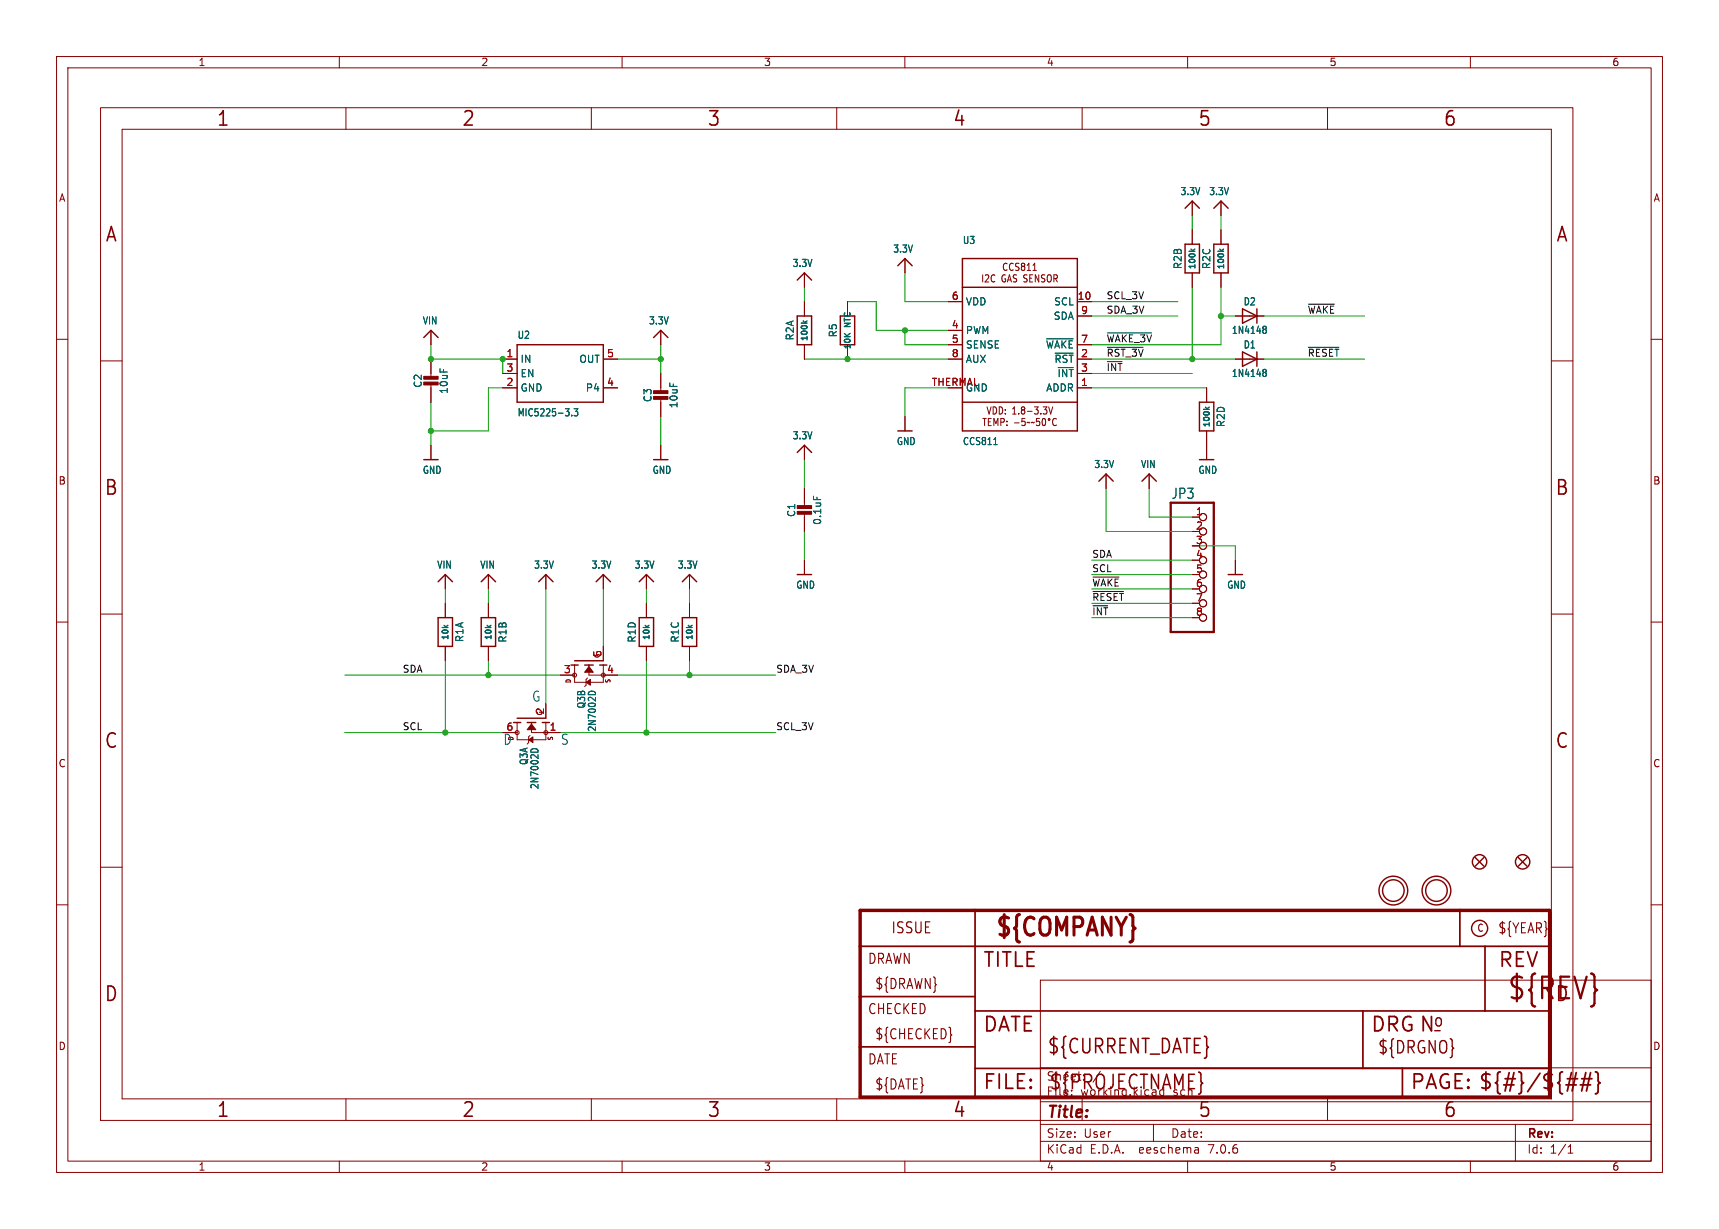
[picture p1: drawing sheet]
<svg xmlns="http://www.w3.org/2000/svg" width="304mm" height="217mm" viewBox="0 0 304 217" stroke-linecap="round" stroke-linejoin="round" font-family="sans-serif">
<g fill="none" stroke="#840000" stroke-width=".18">
<path d="M10 10h284v197.3h-284zM12 12h280v193.3h-280zM17.8 19h260.3v179.1h-260.3zM60 10v2M61.2 19v3.9M104.6 19v3.9M110 10v2M148 19v3.9M160 10v2M191.3 19v3.9M210 10v2M234.7 19v3.9"/>
<path d="M260 10v2M21.6 22.9h252.7v171.4h-252.7zM210.8 35.6v2.5M215.9 35.6v2.5M10 60h2M76.2 58.4v2.6M116.8 58.4v2.6M142.2 48.3v2.5M142.2 53.3v2.6M149.9 53.3v2.6M160 45.7v2.6M167.6 53.3h2.6"/>
<path d="M167.6 58.4h2.6M173.8 48.6v1.3M174.2 48.7l.4-.1 .2 .4-.6 .9h.6M175.9 48.7a.62 .62 0 0 0-.7 .4 .62 .62 0 0 0 .4 .8l.3-.2M177.8 48.7a.62 .62 0 0 0-.7 .4 .62 .62 0 0 0 .4 .8l.3-.2v-.4h-.2M178.1 46.7l-.1-.1a.62 .62 0 0 0-.7 .5 .62 .62 0 0 0 .5 .7l.3-.1M178.1 49.9l.4-1.3 .3 1.3M178.2 49.5h.5M179.2 46.7l-.1-.1a.62 .62 0 0 0-.7 .5 .62 .62 0 0 0 .4 .7l.4-.1M179.8 48.7l-.4-.1-.2 .1v.4l.5 .2 .1 .3-.2 .3-.4-.1M180.1 47.7l-.1 .1h-.4M180.2 46.6l-.4-.1-.2 .3 .1 .3 .4 .2"/>
<path d="M180.8 47.1l-.2-.3 .2-.3h.2l.2 .3-.2 .3M180.8 47.1h.2M180.8 47.1l-.2 .1M181 47.1l.2 .1M181.6 49.7l-.2 .2-.4-.1M181.6 46.9l.3-.4v1.3M182.1 48.6v1.3h.5M182.7 46.9l.3-.4v1.3M183.7 48.6v1.3l-.6-1.3v1.3M184.7 49.7l-.1 .2-.5-.1M185.2 49.7l.2 .2 .4-.2M186.4 48.6v1.3"/>
<path d="M186.6 49.3l.4 .6M190.5 55.9h2.5M190.5 53.3h2.5M210.8 40.6v2.6M210.8 48.3v2.5M215.9 40.6v2.6M215.9 48.3v2.5M218.4 55.9h5.1M292 60h2M17.8 63.8h3.8M76.2 63.5v3.3M76.2 67.8v3.3"/>
<path d="M76.2 78.7v2.6M88.9 63.5h2.5M88.9 68.6h2.5M88.9 66h2.5M106.7 63.5h2.5M106.7 68.6h2.5M116.8 66v3.3M116.8 70.4v3.3M116.8 78.7v2.6M142.2 61v2.5M142.2 78.7v2.6M149.9 61v2.5"/>
<path d="M160 73.7v2.5M167.6 63.5h2.6M167.6 61h2.6M173.8 74h.6M174.1 74v1.3M174.5 71.9l.4 1.3 .4-1.3M174.8 74.6h.3M175.3 74h-.5v1.3h.5M175.6 71.9a.67 .67 0 0 1 .7 .5 .67 .67 0 0 1-.3 .8h-.4zM175.7 75.3v-1.3l.4 .9 .4-.9v1.3M176.7 71.9a.67 .67 0 0 1 .6 .5 .67 .67 0 0 1-.2 .8h-.4zM177 74.7l.5-.1 .1-.2-.1-.3-.5-.1v1.3"/>
<path d="M177.8 73.1v.1M177.8 72.4v.2M178.1 75.1v.2M178.1 74.5v.1M179.1 73.2h.6M179.1 72.3l.3-.4v1.3M179.4 74.8h.8M180.1 73.1v.1M180.8 72.5l-.2-.3 .2-.3h.2l.2 .3-.2 .3M180.8 72.5l-.2 .2v.4l.2 .1h.3l.1-.2v-.4l-.2-.1M180.8 72.5h.2M181.2 74h-.5v.6l.1-.1h.4v.6l-.1 .2-.4-.2"/>
<path d="M181.7 72.7h.8M182.1 74.7l-.5 .1M182.9 74.7l-.5 .1M182.9 71.9h.7l-.4 .5 .3 .2v.5l-.1 .1-.5-.1M183.8 74h-.5l-.1 .6 .2-.1h.4v.6l-.1 .2-.5-.2M184 73.1v.1M184.4 74.1l.1-.1a.72 .72 0 0 1 0 1.3 .94 .94 0 0 1-.1-1.2zM184.5 71.9h.6l-.3 .5 .3 .2v.5l-.2 .1-.4-.1M185.4 71.9l.4 1.3 .3-1.3M186.8 74.1h-.1a.62 .62 0 0 0-.6 .4 .62 .62 0 0 0 .4 .8l.3-.2M190.5 63.5h2.5M190.5 68.6h2.5"/>
<path d="M190.5 66h2.5M190.5 61h2.5M213.4 68.6v2.5M213.4 76.2v5.1M218.4 63.5h5.1M274.3 63.8h3.8M142.2 86.4v3.3M142.2 90.7v3.3M142.2 99.1v2.5M195.6 83.8v2.6M203.2 83.8v2.6M210.8 91.4h1.3"/>
<path d="M210.8 96.5h1.3M218.4 99.1v2.5M10 110h2M17.8 108.6h3.8M78.7 101.6v2.5M78.7 106.7v2.5M78.7 114.3v2.5M86.4 101.6v2.5M86.4 106.7v2.5M86.4 114.3v2.5M96.5 101.6v2.5M99.1 119.4h2.5"/>
<path d="M101.6 117.6v3h5.1v-1.2M103.9 119.9l-.3 .2v1.1l-.2 .2M104.1 117.6v1.8h5.1M106.7 101.6v2.5M106.7 114.3v2.5M114.3 101.6v2.5M114.3 106.7v2.5M114.3 114.3v2.5M121.9 101.6v2.5M121.9 106.7v2.5M121.9 114.3v2.5M210.8 101.6h1.3"/>
<path d="M210.8 104.1h1.3M210.8 106.7h1.3M210.8 109.2h1.3M274.3 108.6h3.8M292 110h2M88.9 129.5h2.5M91.4 127.8v3h5.1v-3M93.7 130l-.2 .3v1l-.3 .3M94 127.8v1.7h5.1M96.5 124.5v2.5M10 160h2M17.8 153.4h3.8"/>
<path d="M274.3 153.4h3.8M292 160h2M184 173.3h108v32h-108zM61.2 194.3v3.8M104.6 194.3v3.8M148 194.3v3.8M184 198.8h108M184 194.8h108M184 188.8h108M191.3 194.3v3.8M204 198.8v3M234.7 194.3v3.8"/>
<path d="M268 198.8v6.5M60 205.3v2M110 205.3v2M160 205.3v2M184 201.8h108M210 205.3v2M211.8 203l.1 .9M211.9 203.8l-.1 .1M211.9 203.3h-.1M260 205.3v2M277.3 203.9h.8M277.3 202.8l.4-.4v1.5"/>
<circle cx="185.5" cy="74.2" r=".17"/>
<circle cx="212.7" cy="91.4" r=".63"/>
<circle cx="212.7" cy="99.1" r=".63"/>
<circle cx="212.7" cy="96.5" r=".63"/>
<circle cx="212.7" cy="94" r=".63"/>
<circle cx="101.6" cy="119.4" r=".36"/>
<circle cx="106.7" cy="119.4" r=".36"/>
<circle cx="212.7" cy="109.2" r=".63"/>
<circle cx="212.7" cy="101.6" r=".63"/>
<circle cx="212.7" cy="104.1" r=".63"/>
<circle cx="212.7" cy="106.7" r=".63"/>
<circle cx="91.4" cy="129.5" r=".36"/>
<circle cx="96.5" cy="129.5" r=".36"/>
</g>
<g fill="none" stroke="#840000" stroke-width=".25">
<path d="M209.5 36.8l1.3-1.2 1.3 1.2M214.6 36.8l1.3-1.2 1.3 1.2M74.9 59.7l1.3-1.3 1.3 1.3M115.6 59.7l1.2-1.3 1.3 1.3M141 55.9h2.5v5.1h-2.5zM141 49.5l1.2-1.2 1.3 1.2M148.6 55.9h2.5v5.1h-2.5zM158.7 47l1.3-1.3 1.3 1.3M170.2 45.7h20.3v30.5h-20.3zM170.2 50.8h20.3M209.5 43.2h2.6v5.1h-2.6zM214.6 43.2h2.6v5.1h-2.6z"/>
<path d="M219.7 54.6l2.5 1.3-2.5 1.2zM222.2 54.6v2.5M91.4 61h15.3v10.1h-15.3zM158.7 76.2h2.6M170.2 71.1h20.3M212.1 71.1h2.5v5.1h-2.5zM219.7 62.2l2.5 1.3-2.5 1.3zM222.2 62.2v2.6M74.9 81.3h2.6M115.6 81.3h2.5M141 80l1.2-1.3 1.3 1.3M194.3 85.1l1.3-1.3 1.2 1.3"/>
<path d="M201.9 85.1l1.3-1.3 1.3 1.3M212.1 81.3h2.5M77.5 109.2h2.5v5.1h-2.5zM77.5 102.9l1.2-1.3 1.3 1.3M85.1 109.2h2.5v5.1h-2.5zM85.1 102.9l1.3-1.3 1.2 1.3M95.2 102.9l1.3-1.3 1.3 1.3M101 117.6h1.2M101.6 116.8h5.1M103.4 117.6h1.5M105.4 102.9l1.3-1.3 1.2 1.3M106 117.6h.7"/>
<path d="M113 109.2h2.6v5.1h-2.6zM113 102.9l1.3-1.3 1.3 1.3M120.6 109.2h2.6v5.1h-2.6zM120.6 102.9l1.3-1.3 1.3 1.3M141 101.6h2.5M217.2 101.6h2.5M90.8 127.8h1.3M91.4 127h5.1M93.2 127.8h1.5M95.9 127.8h1.3M260.9 151.6l1.5 1.6M262.4 151.6l-1.5 1.6"/>
<path d="M268.5 151.6l1.5 1.6M270 151.6l-1.5 1.6"/>
<circle cx="246.4" cy="157.5" r="2.54"/>
<circle cx="246.4" cy="157.5" r="1.9"/>
<circle cx="254" cy="157.5" r="2.54"/>
<circle cx="254" cy="157.5" r="1.9"/>
<circle cx="261.6" cy="152.4" r="1.27"/>
<circle cx="269.2" cy="152.4" r="1.27"/>
<circle cx="261.6" cy="164.2" r="1.42"/>
</g>
<path d="M207 88.9h7.6v22.9h-7.6z" fill="none" stroke="#840000" stroke-width=".41"/>
<g fill="#840000" stroke="#840000" stroke-width=".18">
<path d="M141 90.4h2.5v.5h-2.5z"/>
<path d="M141 89.4h2.5v.5h-2.5z"/>
<path d="M115.6 70.1h2.5v.5h-2.5z"/>
<path d="M115.6 69.1h2.5v.5h-2.5z"/>
<path d="M104.1 117.9l.8 1h-1.5z"/>
<path d="M103.6 120.6l.8-.5v1.1z"/>
<path d="M74.9 67.6h2.6v.5h-2.6z"/>
<path d="M74.9 66.5h2.6v.6h-2.6z"/>
<path d="M94 128l.7 1h-1.5z"/>
<path d="M93.5 130.8l.7-.5v1z"/>
</g>
<g fill="none" stroke="#006464" stroke-width=".18">
<path d="M185.1 59.9h4.7M223.5 57.7h.3l.1 .2-.2 .3M223.5 58.2h.2M223.7 58.2l.2 .2v.3l-.1 .2-.3 .1M101.1 73.4v.1M101.5 72.3h.7l-.4 .5 .3 .1v.5l-.1 .1-.5-.1M175.7 78.6h.6M186.6 62.5h3.2M223.5 65.3l.3 .1 .1 .2-.2 .3M223.5 65.9h.2M223.7 65.9l.2 .1v.3l-.1 .2-.3 .1M143.8 87.7v.6"/>
<path d="M94.2 132.4l.8 .1 .1 .5M104.3 122.3h.8l.2 .5"/>
</g>
<path d="M142 56.8l.4 .3M142.7 56.8l-.4 .2M210.6 44.1l.4 .3M211.3 44.1l-.4 .2M215.7 44.1l.4 .3M216.4 44.1l-.4 .2M213.1 72l.4 .4M213.8 72l-.4 .3" fill="none" stroke="#006464" stroke-width=".2"/>
<path d="M152.1 161h121.9v33h-121.9z" fill="none" stroke="#840000" stroke-width=".61"/>
<path d="M152.1 176.2h20.3M152.1 167.3h121.9M172.4 161v33M172.4 178.8h101.6M241 178.8v10.1M258.1 161v6.3M262.6 167.3v11.5M152.1 185.1h20.3M172.4 188.9h101.6M248 188.9v5.1" fill="none" stroke="#840000" stroke-width=".3"/>
<path d="M276.9 191.8h1.8M277.1 190.8h1.9M278.7 189.7l-.7 3.2M279.4 191.8h1.9M279.7 190.8h1.8M280.4 189.7l-.7 3.2M281.3 189.7l-.8 3.2M282.1 189.5l.4 .2 .1 .2v1.2l.3 .4-.3 .3v1.2l-.1 .3-.4 .1" fill="none" stroke="#840000" stroke-width=".32"/>
<path d="M168.2 182.9l.1 .1-.1 .1" fill="none" stroke="#840000" stroke-width=".19"/>
<path d="M195.8 58.9h7.8M231.4 53.8h4.6M195.8 61.4h6.3M231.4 61.4h5.3M193.3 102h4.6M193.3 104.6h5.3" fill="none" stroke="#0f0f0f" stroke-width=".18"/>
<g fill="none" stroke="#009600" stroke-width=".18">
<path d="M210.8 38.1v2.5M215.9 38.1v2.5M142.2 50.8v2.5M149.9 53.3h5v5.1h12.7M160 48.3v5h7.6M160 58.4v2.6h7.6M193 55.9h15.3M193 53.3h15.3M210.8 50.8v12.7M215.9 55.9h2.5M215.9 50.8v10.2h-22.9M223.5 55.9h17.8"/>
<path d="M76.2 61v2.5h12.7v2.5M76.2 71.1v7.6M88.9 68.6h-2.5v7.6h-10.2M109.2 63.5h7.6M116.8 61v5M116.8 73.7v5M142.2 63.5h25.4M167.6 68.6h-7.6v5.1M193 63.5h25.4M193 68.6h20.4M193 66h17.8M223.5 63.5h17.8"/>
<path d="M142.2 81.3v5.1M142.2 94v5.1M193 99.1h17.8M195.6 86.4v7.6h15.2M203.2 86.4v5h7.6M210.8 96.5h7.6v2.6M61 119.4h38.1M78.7 104.1v2.6M78.7 116.8v12.7M86.4 104.1v2.6M86.4 116.8v2.6M96.5 104.1v20.4"/>
<path d="M106.7 104.1v10.2M109.2 119.4h28M114.3 104.1v2.6M114.3 116.8v12.7M121.9 104.1v2.6M121.9 116.8v2.6M193 104.1h17.8M193 106.7h17.8M193 101.6h17.8M193 109.2h17.8M61 129.5h27.9M99.1 129.5h38.1"/>
</g>
<g fill="#009600" stroke="#009600" stroke-width=".18">
<circle cx="149.9" cy="63.5" r=".46"/>
<circle cx="116.8" cy="63.5" r=".46"/>
<circle cx="121.9" cy="119.4" r=".46"/>
<circle cx="215.9" cy="55.9" r=".46"/>
<circle cx="160" cy="58.4" r=".46"/>
<circle cx="210.8" cy="63.5" r=".46"/>
<circle cx="76.2" cy="76.2" r=".46"/>
<circle cx="78.7" cy="129.5" r=".46"/>
<circle cx="86.4" cy="119.4" r=".46"/>
<circle cx="114.3" cy="129.5" r=".46"/>
<circle cx="88.9" cy="63.5" r=".46"/>
<circle cx="76.2" cy="63.5" r=".46"/>
</g>
<text font-size="5.3" fill="#840000" x="266.4" y="177.3">${REV}</text>
<text font-size="4.4" fill="#840000" x="175.7" y="166.3">${COMPANY}</text>
<g font-size="3.5" fill="#840000">
<text x="38.2" y="22.7">1</text>
<text x="81.6" y="22.7">2</text>
<text x="125" y="22.7">3</text>
<text x="168.4" y="22.7">4</text>
<text x="211.8" y="22.7">5</text>
<text x="255.1" y="22.7">6</text>
<text x="18.5" y="43.1">A</text>
<text x="275" y="43.1">A</text>
<text x="18.3" y="87.9">B</text>
<text x="274.9" y="87.9">B</text>
<text x="18.3" y="132.7">C</text>
<text x="274.9" y="132.7">C</text>
<text x="173.7" y="171.4">TITLE</text>
<text x="264.8" y="171.4">REV</text>
<text x="18.3" y="177.4">D</text>
<text x="274.9" y="177.4">D</text>
<text x="173.7" y="182.9">DATE</text>
<text x="242.3" y="182.9">DRG N</text>
<text x="185.1" y="186.7">${CURRENT_DATE}</text>
<text x="38.2" y="197.9">1</text>
<text x="81.6" y="197.9">2</text>
<text x="125" y="197.9">3</text>
<text x="168.4" y="197.9">4</text>
<text x="173.7" y="193">FILE:</text>
<text x="185.4" y="193">${PROJECTNAME}</text>
<text x="211.8" y="197.9">5</text>
<text x="249.3" y="193">PAGE: ${#}/${##}</text>
<text x="255.1" y="197.9">6</text>
</g>
<g font-size="3" fill="#840000">
<text x="253.4" y="181.9">o</text>
<text x="243.5" y="186.6">${DRGNO}</text>
</g>
<text font-size="2.8" fill="#840000" x="185" y="198.2">Title:</text>
<text font-size="2.7" fill="#840000" x="157.5" y="165.3">ISSUE</text>
<text font-size="2.5" fill="#006464" x="207.1" y="88.4">JP3</text>
<g font-size="2.5" fill="#0000c2">
<text x="94" y="124.2">G</text>
<text x="88.9" y="131.8">D</text>
<text x="99.1" y="131.8">S</text>
</g>
<g font-size="2.5" fill="#840000">
<text x="264.8" y="165.3">${YEAR}</text>
<text x="153.4" y="170.7">DRAWN</text>
<text x="153.4" y="179.6">CHECKED</text>
<text x="154.6" y="175.2">${DRAWN}</text>
<text x="154.6" y="184">${CHECKED}</text>
<text x="153.4" y="188.5">DATE</text>
<text x="154.6" y="192.9">${DATE}</text>
</g>
<g font-size="2.1" fill="#840000">
<text x="185" y="191.3">Sheet:</text>
<text x="193.2" y="191.3">/</text>
<text x="185" y="194">File:</text>
<text x="191" y="194">working.kicad_sch</text>
<text x="185" y="201.4">Size:</text>
<text x="191.6" y="201.4">User</text>
<text x="207" y="201.4">Date:</text>
<text x="270" y="201.6">Rev:</text>
<text x="185" y="204.2">KiCad</text>
<text x="192.7" y="204.2">E.D.A.</text>
<text x="201.6" y="204.2">eeschema</text>
<text x="213.9" y="204.2">7.0.6</text>
<text x="270" y="204.2">Id:</text>
<text x="274" y="204.2">1/1</text>
</g>
<g font-size="1.8" fill="#840000">
<text x="35" y="11.9">1</text>
<text x="85" y="11.9">2</text>
<text x="135" y="11.9">3</text>
<text x="185" y="11.9">4</text>
<text x="235" y="11.9">5</text>
<text x="285" y="11.9">6</text>
<text x="10.3" y="35.9">A</text>
<text x="292.3" y="35.9">A</text>
<text x="180.7" y="49.1">GAS SENSOR</text>
<text x="10.3" y="85.9">B</text>
<text x="292.2" y="85.9">B</text>
<text x="10.3" y="135.9">C</text>
<text x="292.2" y="135.9">C</text>
<text x="261.1" y="165">C</text>
<text x="10.3" y="185.9">D</text>
<text x="292.2" y="185.9">D</text>
<text x="35" y="207.2">1</text>
<text x="85" y="207.2">2</text>
<text x="135" y="207.2">3</text>
<text x="185" y="207.2">4</text>
<text x="235" y="207.2">5</text>
<text x="285" y="207.2">6</text>
</g>
<g font-size="1.8" fill="#006464">
<text x="208.6" y="34.7">3.3V</text>
<text x="213.7" y="34.7">3.3V</text>
<text x="140.1" y="47.4">3.3V</text>
<text x="157.8" y="44.9">3.3V</text>
<text x="170.2" y="43.3">U3</text>
<text x="209.1" y="47.7" transform="rotate(-90 209.1 47.7)">R2B</text>
<text x="214.2" y="47.7" transform="rotate(-90 214.2 47.7)">R2C</text>
<text x="74.6" y="57.6">VIN</text>
<text x="114.7" y="57.6">3.3V</text>
<text x="148.2" y="59.8" transform="rotate(-90 148.2 59.8)">R5</text>
<text x="170.7" y="59.3">PWM</text>
<text x="170.7" y="54.2">VDD</text>
<text x="186.2" y="56.7">SDA</text>
<text x="186.3" y="54.2">SCL</text>
<text x="217.7" y="59.2">1N4148</text>
<text x="219.8" y="54.2">D2</text>
<text x="91.4" y="60.1">U2</text>
<text x="91.9" y="64.4">IN</text>
<text x="102.3" y="64.4">OUT</text>
<text x="140.6" y="60.3" transform="rotate(-90 140.6 60.3)">R2A</text>
<text x="170.7" y="61.8">SENSE</text>
<text x="170.7" y="64.4">AUX</text>
<text x="184.8" y="61.8">~{WAKE}</text>
<text x="186.3" y="64.4">~{RST}</text>
<text x="219.8" y="61.8">D1</text>
<text x="74.8" y="68.7" transform="rotate(-90 74.8 68.7)">C2</text>
<text x="79.4" y="69.8" transform="rotate(-90 79.4 69.8)">10uF</text>
<text x="91.9" y="69.4">GND</text>
<text x="91.9" y="66.9">EN</text>
<text x="103.5" y="69.4">P4</text>
<text x="115.4" y="71.2" transform="rotate(-90 115.4 71.2)">C3</text>
<text x="184.9" y="69.4">ADDR</text>
<text x="186.9" y="66.9">~{INT}</text>
<text x="217.7" y="66.9">1N4148</text>
<text x="91.4" y="73.8">MIC5225-3.3</text>
<text x="120" y="72.3" transform="rotate(-90 120 72.3)">10uF</text>
<text x="140.1" y="77.9">3.3V</text>
<text x="216.8" y="75.6" transform="rotate(-90 216.8 75.6)">R2D</text>
<text x="74.6" y="84">GND</text>
<text x="115.3" y="84">GND</text>
<text x="158.5" y="78.9">GND</text>
<text x="170.2" y="78.9">CCS811</text>
<text x="193.4" y="83">3.3V</text>
<text x="201.6" y="83">VIN</text>
<text x="211.8" y="84">GND</text>
<text x="140.8" y="91.5" transform="rotate(-90 140.8 91.5)">C1</text>
<text x="145.4" y="92.9" transform="rotate(-90 145.4 92.9)">0.1uF</text>
<text x="77.2" y="100.8">VIN</text>
<text x="84.8" y="100.8">VIN</text>
<text x="94.3" y="100.8">3.3V</text>
<text x="104.5" y="100.8">3.3V</text>
<text x="112.1" y="100.8">3.3V</text>
<text x="119.7" y="100.8">3.3V</text>
<text x="140.7" y="104.3">GND</text>
<text x="216.9" y="104.3">GND</text>
<text x="82.1" y="113.6" transform="rotate(-90 82.1 113.6)">R1A</text>
<text x="89.8" y="113.7" transform="rotate(-90 89.8 113.7)">R1B</text>
<text x="112.6" y="113.7" transform="rotate(-90 112.6 113.7)">R1D</text>
<text x="120.2" y="113.7" transform="rotate(-90 120.2 113.7)">R1C</text>
<text x="103.7" y="125.4" transform="rotate(-90 103.7 125.4)">Q3B</text>
<text x="105.6" y="129.5" transform="rotate(-90 105.6 129.5)">2N7002D</text>
<text x="93.5" y="135.4" transform="rotate(-90 93.5 135.4)">Q3A</text>
<text x="95.4" y="139.6" transform="rotate(-90 95.4 139.6)">2N7002D</text>
</g>
<g font-size="1.8" fill="#a90000">
<text x="168.2" y="53.1">6</text>
<text x="190.5" y="53.1">10</text>
<text x="168.2" y="58.2">4</text>
<text x="191.1" y="55.6">9</text>
<text x="89.5" y="63.2">1</text>
<text x="89.5" y="65.8">3</text>
<text x="107.2" y="63.2">5</text>
<text x="168.2" y="60.7">5</text>
<text x="168.2" y="63.2">8</text>
<text x="191.1" y="63.2">2</text>
<text x="191.1" y="65.8">3</text>
<text x="191.1" y="60.7">7</text>
<text x="89.5" y="68.3">2</text>
<text x="107.2" y="68.3">4</text>
<text x="164.7" y="68.3">THERMAL</text>
<text x="170.7" y="69.4">GND</text>
<text x="191.1" y="68.3">1</text>
<text x="211.4" y="91.2">1</text>
<text x="211.4" y="93.7">2</text>
<text x="211.4" y="96.3">3</text>
<text x="211.4" y="98.8">4</text>
<text x="211.4" y="101.3">5</text>
<text x="211.4" y="103.9">6</text>
<text x="211.4" y="106.4">7</text>
<text x="211.4" y="109">8</text>
<text x="99.6" y="119.1">3</text>
<text x="106.4" y="116.3" transform="rotate(-90 106.4 116.3)">5</text>
<text x="107.2" y="119.1">4</text>
<text x="89.5" y="129.3">6</text>
<text x="96.3" y="126.4" transform="rotate(-90 96.3 126.4)">2</text>
<text x="97.1" y="129.3">1</text>
</g>
<g font-size="1.7" fill="#0f0f0f">
<text x="195.6" y="53">SCL_3V</text>
<text x="195.6" y="55.5">SDA_3V</text>
<text x="231.1" y="55.5">~{WAKE}</text>
<text x="195.6" y="65.7">~{INT}</text>
<text x="195.6" y="60.6">~{WAKE_3V}</text>
<text x="195.6" y="63.2">~{RST_3V}</text>
<text x="231.1" y="63.2">~{RESET}</text>
<text x="193" y="101.3">SCL</text>
<text x="193" y="98.7">SDA</text>
<text x="193" y="103.8">~{WAKE}</text>
<text x="193" y="106.3">~{RESET}</text>
<text x="193" y="108.9">~{INT}</text>
<text x="71.1" y="119">SDA</text>
<text x="137.2" y="119">SDA_3V</text>
<text x="71.1" y="129.2">SCL</text>
<text x="137.2" y="129.2">SCL_3V</text>
</g>
<g font-size="1.4" fill="#006464">
<text x="211.6" y="47.8" transform="rotate(-90 211.6 47.8)">100k</text>
<text x="216.7" y="47.8" transform="rotate(-90 216.7 47.8)">100k</text>
<text x="150.7" y="57.8" transform="rotate(-90 150.7 57.8)">NTC</text>
<text x="143.1" y="60.5" transform="rotate(-90 143.1 60.5)">100k</text>
<text x="150.7" y="61.9" transform="rotate(-90 150.7 61.9)">10K</text>
<text x="214.2" y="75.7" transform="rotate(-90 214.2 75.7)">100k</text>
<text x="79.6" y="113.3" transform="rotate(-90 79.6 113.3)">10k</text>
<text x="87.2" y="113.3" transform="rotate(-90 87.2 113.3)">10k</text>
<text x="115.1" y="113.3" transform="rotate(-90 115.1 113.3)">10k</text>
<text x="122.7" y="113.3" transform="rotate(-90 122.7 113.3)">10k</text>
</g>
<g font-size="1.1" fill="#a90000">
<text x="106.2" y="116.5" transform="rotate(-90 106.2 116.5)">G</text>
<text x="96.1" y="126.6" transform="rotate(-90 96.1 126.6)">G</text>
</g>
<g font-size="1.1" fill="#840000">
<text x="101.2" y="120.9" transform="rotate(-90 101.2 120.9)">D</text>
<text x="108.1" y="120.9" transform="rotate(-90 108.1 120.9)">S</text>
<text x="98" y="131.1" transform="rotate(-90 98 131.1)">S</text>
</g>
<text font-size="1.1" fill="#0000c2" x="91" y="131.1" transform="rotate(-90 91 131.1)">D</text>
</svg>
